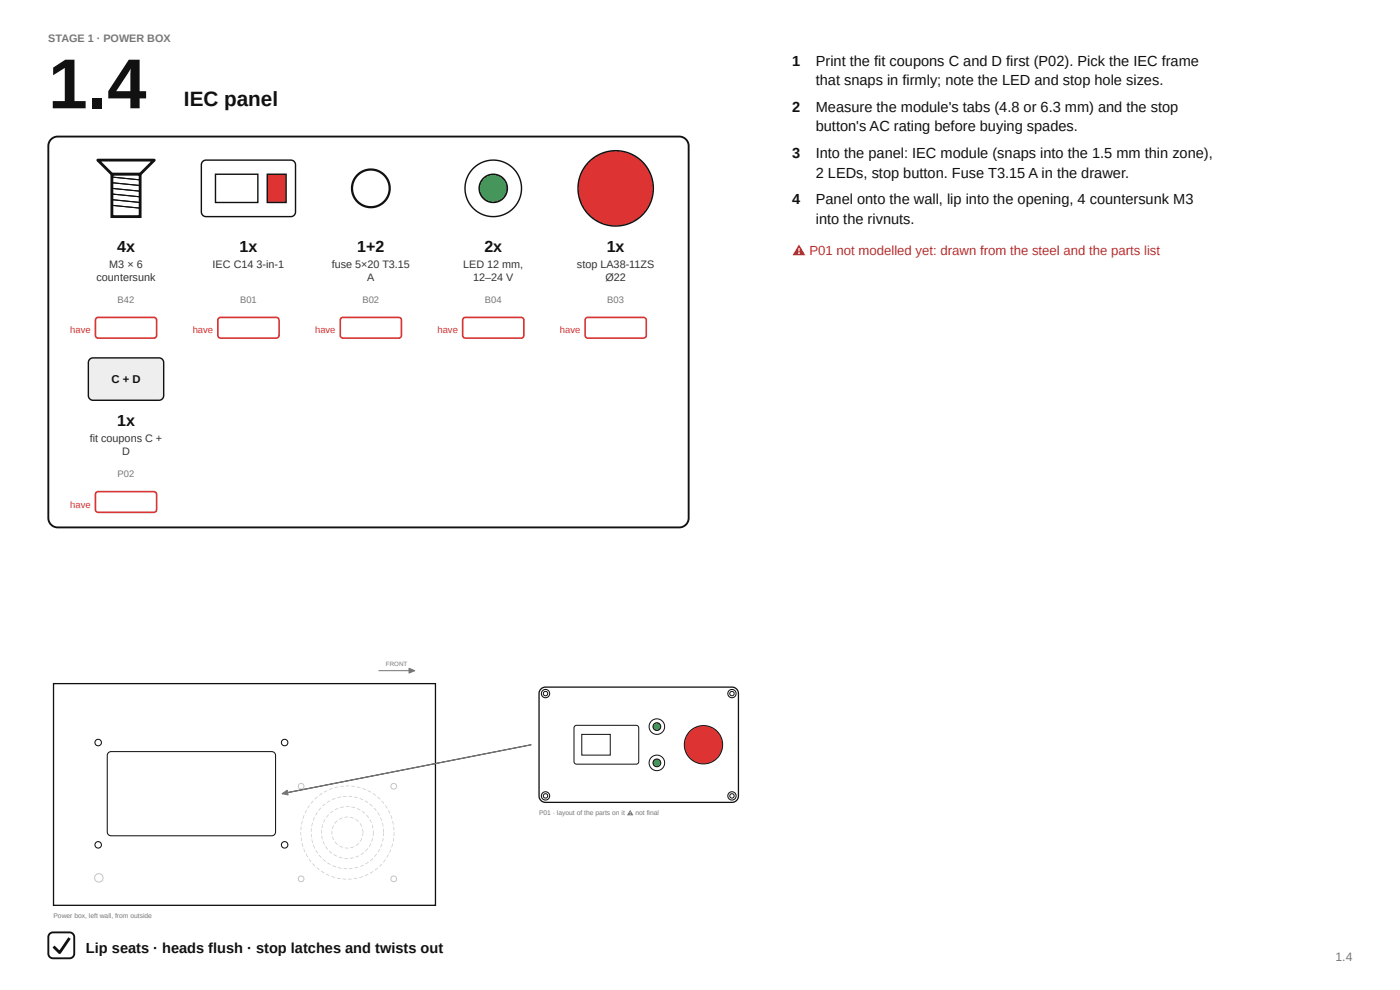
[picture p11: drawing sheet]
<svg xmlns="http://www.w3.org/2000/svg" width="297mm" height="210mm" viewBox="0 0 297 210" stroke-linecap="round" stroke-linejoin="round" font-family="sans-serif">
<path d="M10.9 29.6l.6-.4 .8-.2h132a2 2 0 0 1 2 2v79a2 2 0 0 1-2 2h-132a2 2 0 0 1-2-2v-79l.1-.8z" fill="none" stroke="#111" stroke-width=".4"/>
<path d="M20.8 34h12l-3 3h-6z" fill="#fff"/>
<path d="M20.8 34h12l-3 3h-6z" fill="none" stroke="#111" stroke-width=".6"/>
<path d="M23.8 37h6v9h-6z" fill="#fff"/>
<path d="M23.8 37h6v9h-6z" fill="none" stroke="#111" stroke-width=".6"/>
<path d="M23.8 37.6l6 .6zM23.8 38.8l6 .6zM23.8 40l6 .6zM23.8 41.2l6 .6zM23.8 42.4l6 .6zM23.8 43.6l6 .6z" fill="#000"/>
<path d="M23.8 37.6l6 .6M23.8 38.8l6 .6M23.8 40l6 .6M23.8 41.2l6 .6M23.8 42.4l6 .6M23.8 43.6l6 .6" fill="none" stroke="#111" stroke-width=".24"/>
<path d="M20.4 67.6l.5-.2h11.8a.6 .6 0 0 1 .6 .6v3.2a.6 .6 0 0 1-.6 .6h-11.8a.6 .6 0 0 1-.6-.6v-3.2z" fill="none" stroke="#d33" stroke-width=".35"/>
<path d="M43.1 34.3l.7-.3h18a1 1 0 0 1 1 1v10a1 1 0 0 1-1 1h-18a1 1 0 0 1-1-1v-10z" fill="#fff"/>
<path d="M43.1 34.3l.7-.3h18a1 1 0 0 1 1 1v10a1 1 0 0 1-1 1h-18a1 1 0 0 1-1-1v-10zM45.8 37h9v6h-9z" fill="none" stroke="#111" stroke-width=".3"/>
<path d="M56.8 37h4v6h-4z" fill="#d33"/>
<path d="M56.8 37h4v6h-4z" fill="none" stroke="#111" stroke-width=".3"/>
<path d="M46.4 67.6l.5-.2h11.8a.6 .6 0 0 1 .6 .6v3.2a.6 .6 0 0 1-.6 .6h-11.8a.6 .6 0 0 1-.6-.6v-3.2z" fill="none" stroke="#d33" stroke-width=".35"/>
<circle cx="78.8" cy="40" r="4" fill="#fff"/>
<circle cx="78.8" cy="40" r="4" fill="none" stroke="#111" stroke-width=".48"/>
<path d="M72.4 67.6l.5-.2h11.8a.6 .6 0 0 1 .6 .6v3.2a.6 .6 0 0 1-.6 .6h-11.8a.6 .6 0 0 1-.6-.6v-3.2z" fill="none" stroke="#d33" stroke-width=".35"/>
<circle cx="104.8" cy="40" r="6" fill="#fff"/>
<circle cx="104.8" cy="40" r="6" fill="none" stroke="#111" stroke-width=".3"/>
<circle cx="104.8" cy="40" r="3" fill="#2f9a4a"/>
<circle cx="104.8" cy="40" r="3" fill="none" stroke="#111" stroke-width=".3"/>
<path d="M98.4 67.6l.5-.2h11.8a.6 .6 0 0 1 .6 .6v3.2a.6 .6 0 0 1-.6 .6h-11.8a.6 .6 0 0 1-.6-.6v-3.2z" fill="none" stroke="#d33" stroke-width=".35"/>
<circle cx="130.8" cy="40" r="8" fill="#d33"/>
<circle cx="130.8" cy="40" r="8" fill="none" stroke="#111" stroke-width=".3"/>
<path d="M124.4 67.6l.5-.2h11.8a.6 .6 0 0 1 .6 .6v3.2a.6 .6 0 0 1-.6 .6h-11.8a.6 .6 0 0 1-.6-.6v-3.2z" fill="none" stroke="#d33" stroke-width=".35"/>
<path d="M19.1 76.3l.7-.3h14a1 1 0 0 1 1 1v7a1 1 0 0 1-1 1h-14a1 1 0 0 1-1-1v-7z" fill="#eee"/>
<path d="M19.1 76.3l.7-.3h14a1 1 0 0 1 1 1v7a1 1 0 0 1-1 1h-14a1 1 0 0 1-1-1v-7z" fill="none" stroke="#111" stroke-width=".3"/>
<path d="M20.4 104.6l.5-.2h11.8a.6 .6 0 0 1 .6 .6v3.2a.6 .6 0 0 1-.6 .6h-11.8a.6 .6 0 0 1-.6-.6v-3.2z" fill="none" stroke="#d33" stroke-width=".35"/>
<path d="M11.4 145.2h81.1v47h-81.1z" fill="#fff"/>
<path d="M11.4 145.2h81.1v47h-81.1z" fill="none" stroke="#111" stroke-width=".27"/>
<g fill="none" stroke="#c4c4c4" stroke-width=".21">
<circle cx="64" cy="167" r=".61"/>
<circle cx="83.6" cy="167" r=".61"/>
<circle cx="21" cy="186.4" r=".89"/>
<circle cx="64" cy="186.6" r=".61"/>
<circle cx="83.6" cy="186.6" r=".61"/>
</g>
<g fill="none" stroke="#111" stroke-width=".22">
<path d="M23 159.8l.6-.2h34.1a.82 .82 0 0 1 .8 .8v16.3a.82 .82 0 0 1-.8 .8h-34.1a.82 .82 0 0 1-.8-.8v-16.3z"/>
<circle cx="20.9" cy="157.7" r=".69"/>
<circle cx="60.5" cy="157.7" r=".69"/>
<circle cx="20.9" cy="179.4" r=".69"/>
<circle cx="60.5" cy="179.4" r=".69"/>
</g>
<g fill="#c4c4c4">
<path d="M76.8 177.9l.1 .1-.3 .7-.2-.1zM75.5 179.5l.7-.5 .1 .1-.7 .5zM74.4 180l.7-.3 .1 .2-.8 .2zM73.3 180h.7v.2l-.8-.1zM72.1 179.6l.8 .3-.1 .1-.7-.3zM71.1 178.8l.1-.1 .6 .6-.1 .1zM70.5 177.6h.2l.2 .7-.1 .1zM70.4 176.5h.2v.7h-.2zM70.8 175.3h.1l-.3 .8-.1-.1zM71.4 174.4l.2-.2 .1 .1-.6 .6h-.1zM72 173.9l.7-.3 .1 .1-.7 .4zM73.2 173.5l.7-.1v.2h-.7zM74.3 173.5l.8 .2v.1l-.8-.2zM75.5 173.9l.7 .5-.1 .1-.6-.5zM76.4 174.9l.1-.1 .4 .7-.1 .1zM76.9 176h.2l.1 .7h-.2zM77 176.8h.2l-.1 .7h-.2z"/>
<path d="M79.1 178h.1l-.2 .8-.1-.1zM78.7 179.1l.1 .1-.4 .7-.1-.1zM78.1 180.1l.1 .1-.6 .6v-.1zM76.6 181.4l.6-.4 .1 .1-.6 .5zM75.5 181.9l.7-.2 .1 .1-.8 .3zM74.3 182.2l.8-.1v.1l-.8 .1zM73.2 182.2h.7v.2l-.7-.1zM72 181.9l.7 .2v.2l-.8-.3zM70.9 181.4l.7 .3-.1 .2-.7-.4zM70 180.6l.5 .5v.2l-.6-.6zM69.1 179.8l.1-.1 .5 .6-.2 .1zM68.5 178.7l.2-.1 .3 .7-.1 .1zM68.3 177.4h.1l.1 .8h-.1zM68.2 176.3h.2v.7h-.2zM68.5 175.1h.1l-.2 .8-.1-.1zM69 173.9l.1 .1-.3 .7-.1-.1zM69.8 172.9l.1 .1-.5 .6h-.1zM70.1 172.6l.6-.5 .1 .2-.6 .4zM71.1 171.9l.7-.3 .1 .1-.7 .3zM72.3 171.4l.7-.1v.1l-.7 .2zM73.5 171.2h.7v.2h-.7zM74.6 171.3l.8 .2v.1l-.8-.2zM75.9 171.6l.7 .4-.1 .1-.7-.4zM76.9 172.2l.7 .5-.1 .1-.6-.5zM77.8 173.1l.1-.1 .5 .6-.1 .1zM78.5 174.1l.1-.1 .4 .7-.2 .1zM79 175.2l.1-.1 .2 .8h-.1zM79.2 176.4h.1v1.1h-.1z"/>
<path d="M81.3 178h.2l-.2 .7h-.1zM81 179.1l.2 .1-.3 .7h-.1zM80.6 180.3h.1l-.4 .7-.1-.1zM80 181.3l.1 .1-.5 .6-.1-.1zM78.6 182.7l.6-.5 .1 .1-.6 .5zM77.6 183.4l.6-.4 .1 .1-.7 .4zM76.5 183.9l.7-.3 .1 .1-.8 .4zM75.3 184.3l.8-.2v.1l-.8 .2zM74.1 184.4l.8-.1v.2l-.8 .1zM73 184.4h.7v.2l-.7-.1zM71.8 184.2l.7 .1v.2l-.7-.2zM70.6 183.7l.8 .3-.1 .2-.7-.3zM69.6 183.2l.6 .3v.2l-.7-.4zM68.6 182.4l.6 .5-.1 .1-.6-.5zM67.7 181.6l.1-.1 .5 .6-.1 .1zM67 180.6l.1-.1 .4 .7h-.1zM66.5 179.5l.1-.1 .3 .7-.1 .1zM66.2 178.2h.1l.2 .8h-.2zM66 177.1h.2v.7h-.1zM66.1 175.9h.1v.7h-.2zM66.3 174.7h.1l-.1 .8-.2-.1zM66.8 173.5l.1 .1-.3 .7-.1-.1zM67.4 172.4l.1 .1-.4 .7-.1-.1zM68.1 171.5l.1 .1-.5 .6-.1-.1zM68.4 171.2l.7-.6v.1l-.6 .5zM69.4 170.4l.7-.4v.1l-.6 .4zM70.5 169.8l.7-.3v.1l-.7 .3zM71.6 169.3l.8-.2v.2l-.7 .2zM72.9 169.1l.7-.1v.2h-.7zM74 169l.8 .1v.1h-.8zM75.2 169.2l.8 .1v.2l-.8-.2zM76.4 169.5l.8 .3-.1 .1-.7-.3zM77.5 170l.7 .4-.1 .1-.6-.4zM78.6 170.7l.6 .5-.1 .1-.6-.5zM79.4 171.6l.1-.1 .5 .6-.1 .1zM80.1 172.6l.2-.1 .4 .7h-.2zM80.7 173.6h.2l.2 .7h-.1zM81.1 174.8l.2-.1 .2 .8h-.2zM81.4 176l.1-.1 .1 .8h-.2zM81.4 176.8h.2l-.1 .7h-.1z"/>
<path d="M83.6 177.9l.1 .1-.1 .7h-.2zM83.3 179.1l.2 .1-.3 .7h-.1zM83 180.3l.1 .1-.3 .7-.1-.1zM82.5 181.4l.1 .1-.4 .7-.1-.1zM81.8 182.4l.1 .1-.4 .7-.1-.1zM81.1 183.4l.1 .1-.6 .6-.1-.1zM79.6 184.7l.6-.4 .1 .1-.6 .5zM78.6 185.4l.6-.4 .1 .1-.7 .4zM77.5 185.9l.7-.3v.1l-.7 .3zM76.3 186.3l.8-.2v.1l-.8 .2zM75.1 186.5l.8-.1v.1l-.8 .2zM73.9 186.6h.8v.1l-.8 .1zM72.8 186.6h.7v.2l-.7-.1zM71.6 186.4l.8 .1-.1 .2-.7-.2zM70.4 186l.8 .3-.1 .1-.7-.2zM69.3 185.5l.7 .4-.1 .1-.7-.3zM68.3 184.9l.6 .4v.2l-.7-.5zM67.3 184.2l.6 .5-.1 .1-.6-.5zM66.3 183.4l.1-.1 .6 .6-.1 .1zM65.6 182.4h.1l.4 .6-.1 .1zM64.9 181.4l.2-.1 .3 .7-.1 .1zM64.4 180.3l.2-.1 .3 .7-.2 .1zM64.1 179.1l.1-.1 .2 .8h-.1zM63.9 177.8h.1l.1 .8h-.1zM63.8 176.7h.2v.7h-.2zM63.9 175.5h.1v.8h-.2zM64.1 174.3h.2l-.2 .8h-.1zM64.5 173.1h.2l-.3 .8h-.1zM65.1 172l.1 .1-.4 .6h-.1zM65.7 171h.1l-.4 .7-.1-.1zM66.5 170l.1 .1-.5 .6-.1-.1zM66.8 169.7l.6-.6 .1 .2-.6 .5zM67.7 168.9l.7-.5 .1 .1-.7 .5zM68.8 168.2l.7-.4v.1l-.7 .4zM69.9 167.6l.7-.3v.2l-.7 .3zM71 167.2l.8-.2v.2l-.7 .1zM72.2 166.9h.8v.1l-.7 .1zM73.4 166.8h.8v.2h-.8zM74.6 166.9h.8l-.1 .2-.7-.1zM75.8 167l.8 .2-.1 .2-.7-.2zM77 167.4l.8 .2-.1 .2-.7-.3zM78.1 167.8l.7 .4v.1l-.7-.3zM79.2 168.4l.7 .5-.1 .1-.7-.5zM80.2 169.2l.6 .5-.1 .1-.6-.5zM81 170.1l.1-.1 .5 .6-.1 .1zM81.8 171.1l.1-.1 .4 .6-.1 .1zM82.4 172.1l.1-.1 .4 .7-.1 .1zM82.9 173.2l.2-.1 .2 .8h-.1zM83.3 174.4l.1-.1 .2 .8h-.1zM83.5 175.5h.2v.8h-.1zM83.6 176.7h.2l-.1 .8h-.1z"/>
</g>
<path d="M80.4 142.4h7.7" fill="none" stroke="#777" stroke-width=".22"/>
<path d="M86.9 141.9l1.2 .5-1.2 .5z" fill="#777"/>
<path d="M86.9 141.9l1.2 .5-1.2 .5z" fill="none" stroke="#777" stroke-width=".21"/>
<path d="M114.9 146.3l1-.4h39.6a1.38 1.38 0 0 1 1.3 1.4v21.7a1.38 1.38 0 0 1-1.3 1.4h-39.6a1.37 1.37 0 0 1-1.4-1.4v-21.7z" fill="#fff"/>
<path d="M114.9 146.3l1-.4h39.6a1.38 1.38 0 0 1 1.3 1.4v21.7a1.38 1.38 0 0 1-1.3 1.4h-39.6a1.37 1.37 0 0 1-1.4-1.4v-21.7z" fill="none" stroke="#111" stroke-width=".27"/>
<path d="M122.1 154.2l.4-.2h12.6a.55 .55 0 0 1 .6 .6v7.1a.55 .55 0 0 1-.6 .6h-12.6a.55 .55 0 0 1-.6-.6v-7.1z" fill="#fff"/>
<path d="M122.1 154.2l.4-.2h12.6a.55 .55 0 0 1 .6 .6v7.1a.55 .55 0 0 1-.6 .6h-12.6a.55 .55 0 0 1-.6-.6v-7.1zM123.6 155.9h6v4.4h-6z" fill="none" stroke="#111" stroke-width=".21"/>
<circle cx="139.5" cy="154.3" r="1.65" fill="#fff"/>
<circle cx="139.5" cy="154.3" r="1.65" fill="none" stroke="#111" stroke-width=".21"/>
<circle cx="139.5" cy="162" r="1.65" fill="#fff"/>
<circle cx="139.5" cy="162" r="1.65" fill="none" stroke="#111" stroke-width=".21"/>
<circle cx="139.5" cy="154.3" r=".83" fill="#2f9a4a"/>
<circle cx="139.5" cy="154.3" r=".83" fill="none" stroke="#111" stroke-width=".21"/>
<circle cx="139.5" cy="162" r=".83" fill="#2f9a4a"/>
<circle cx="139.5" cy="162" r=".83" fill="none" stroke="#111" stroke-width=".21"/>
<circle cx="149.4" cy="158.1" r="4.1" fill="#d33"/>
<g fill="none" stroke="#111" stroke-width=".21">
<circle cx="115.9" cy="147.3" r=".47"/>
<circle cx="149.4" cy="158.1" r="4.1"/>
<circle cx="155.5" cy="147.3" r=".47"/>
<circle cx="115.9" cy="169" r=".47"/>
<circle cx="155.5" cy="169" r=".47"/>
</g>
<g fill="none" stroke="#111" stroke-width=".22">
<circle cx="115.9" cy="147.3" r=".88"/>
<circle cx="155.5" cy="147.3" r=".88"/>
<circle cx="115.9" cy="169" r=".88"/>
<circle cx="155.5" cy="169" r=".88"/>
</g>
<path d="M59.9 168.5l52.9-10.4z" fill="#000"/>
<path d="M112.8 158.1l-52.9 10.4" fill="none" stroke="#777" stroke-width=".25"/>
<path d="M59.9 168.5l1.1-.7 .2 1z" fill="#777"/>
<path d="M59.9 168.5l1.1-.7 .2 1z" fill="none" stroke="#777" stroke-width=".21"/>
<path d="M10.6 198.3l.7-.3h3.5a1 1 0 0 1 1 1v3.5a1 1 0 0 1-1 1h-3.5a1 1 0 0 1-1-1v-3.5z" fill="none" stroke="#111" stroke-width=".4"/>
<path d="M14.8 199.2l-2.1 3.1-1.3-1.3" fill="none" stroke="#111" stroke-width=".6"/>
<text font-size="15" fill="#111" x="10.3" y="23">1.4</text>
<text font-size="4.4" fill="#111" x="39.1" y="22.5">IEC panel</text>
<g font-size="3.4" fill="#111">
<text x="24.9" y="53.5">4x</text>
<text x="50.9" y="53.5">1x</text>
<text x="75.9" y="53.5">1+2</text>
<text x="102.9" y="53.5">2x</text>
<text x="128.9" y="53.5">1x</text>
<text x="24.9" y="90.5">1x</text>
</g>
<g font-size="3.1" fill="#111">
<text x="168.3" y="14">1</text>
<text x="173.3" y="14">Print the fit coupons C and D first (P02). Pick the IEC frame</text>
<text x="168.3" y="23.8">2</text>
<text x="173.3" y="18.1">that snaps in firmly; note the LED and stop hole sizes.</text>
<text x="173.3" y="23.8">Measure the module's tabs (4.8 or 6.3 mm) and the stop</text>
<text x="173.3" y="27.9">button's AC rating before buying spades.</text>
<text x="168.3" y="33.6">3</text>
<text x="173.3" y="33.6">Into the panel: IEC module (snaps into the 1.5 mm thin zone),</text>
<text x="173.3" y="37.7">2 LEDs, stop button. Fuse T3.15 A in the drawer.</text>
<text x="168.3" y="43.4">4</text>
<text x="173.3" y="43.4">Panel onto the wall, lip into the opening, 4 countersunk M3</text>
<text x="173.3" y="47.5">into the rivnuts.</text>
<text x="18.3" y="202.3">Lip seats · heads flush · stop latches and twists out</text>
</g>
<text font-size="2.8" fill="#a33" x="168.3" y="54.2">⚠ P01 not modelled yet: drawn from the steel and the parts list</text>
<text font-size="2.6" fill="#777" x="283.6" y="204">1.4</text>
<text font-size="2.4" fill="#111" x="23.7" y="81.3">C + D</text>
<text font-size="2.3" fill="#777" x="10.3" y="9">STAGE 1 · POWER BOX</text>
<g font-size="2.3" fill="#333">
<text x="20.5" y="59.7">countersunk</text>
<text x="23.2" y="56.9">M3 × 6</text>
<text x="45.2" y="56.9">IEC C14</text>
<text x="54.5" y="56.9">3-in-1</text>
<text x="70.4" y="56.9">fuse 5×20 T3.15</text>
<text x="78" y="59.7">A</text>
<text x="98.4" y="56.9">LED 12 mm,</text>
<text x="100.5" y="59.7">12–24 V</text>
<text x="122.5" y="56.9">stop LA38-11ZS</text>
<text x="128.6" y="59.7">Ø22</text>
<text x="19.1" y="93.9">fit coupons C +</text>
<text x="25.9" y="96.7">D</text>
</g>
<g font-size="2" fill="#777">
<text x="25" y="64.4">B42</text>
<text x="51" y="64.4">B01</text>
<text x="77" y="64.4">B02</text>
<text x="103" y="64.4">B04</text>
<text x="129" y="64.4">B03</text>
<text x="25" y="101.4">P02</text>
</g>
<g font-size="2" fill="#d33">
<text x="14.9" y="70.8">have</text>
<text x="40.9" y="70.8">have</text>
<text x="66.9" y="70.8">have</text>
<text x="92.9" y="70.8">have</text>
<text x="118.9" y="70.8">have</text>
<text x="14.9" y="107.8">have</text>
</g>
<g font-size="1.4" fill="#777">
<text x="114.5" y="173.1">P01 · layout of the parts on it ⚠ not final</text>
<text x="11.4" y="195">Power box, left wall, from outside</text>
</g>
<text font-size="1.3" fill="#777" x="82" y="141.4">FRONT</text>
</svg>
